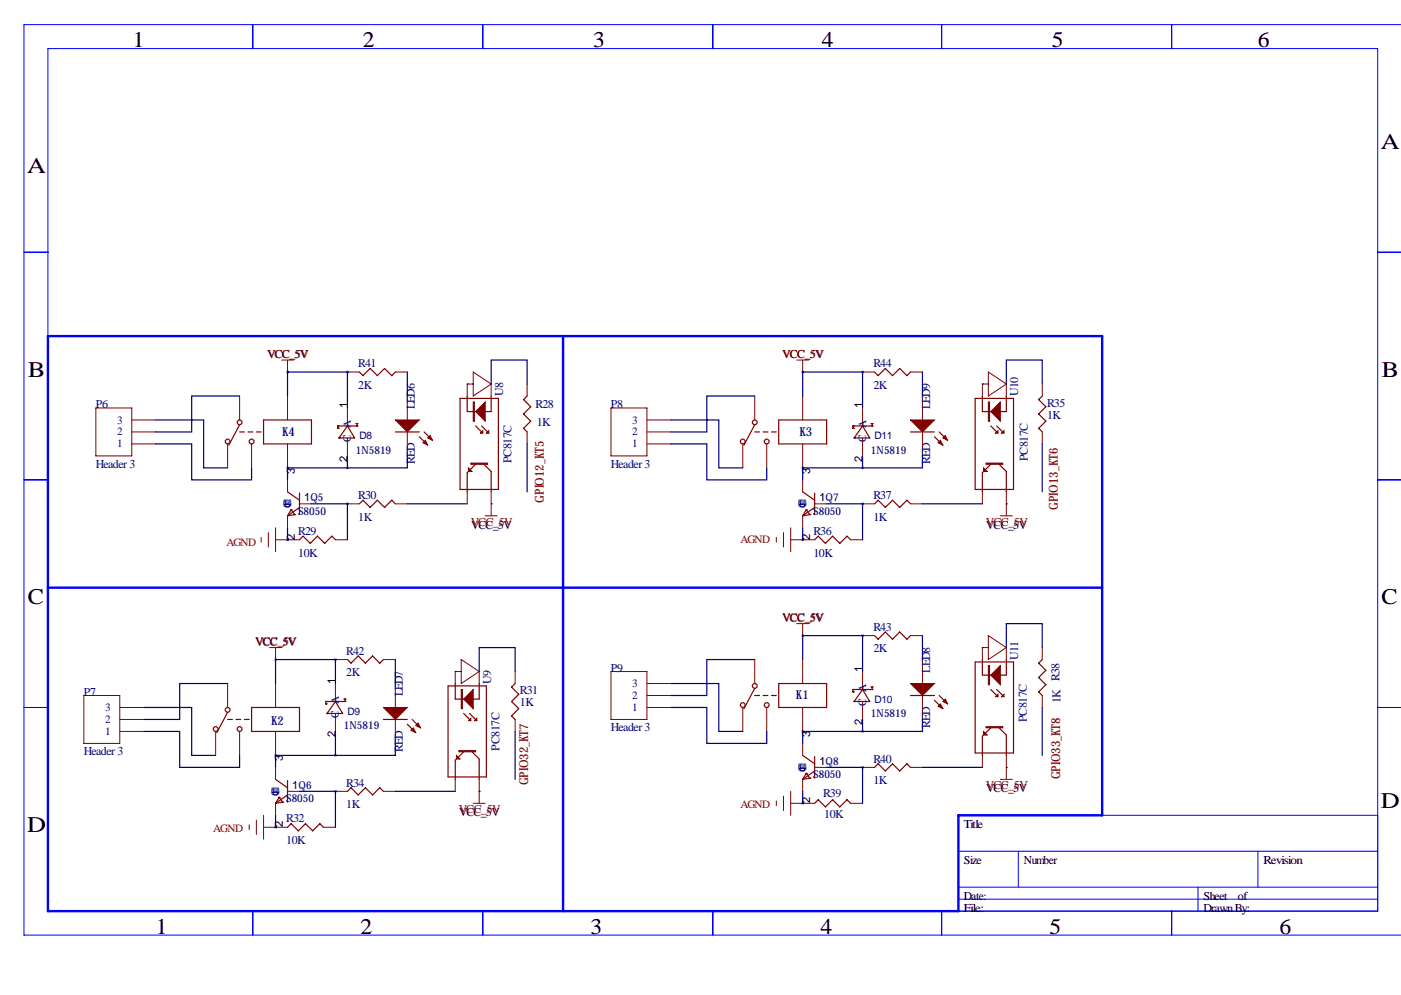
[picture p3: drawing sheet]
<svg xmlns="http://www.w3.org/2000/svg" width="297mm" height="211mm" viewBox="0 0 297 211" stroke-linecap="round" stroke-linejoin="round" font-family="sans-serif">
<g fill="none" stroke="#00f" stroke-width=".21">
<path d="M10.2 10.3h281.9v182.9h-281.9zM53.6 5.2v5.1M102.4 5.2v5.1M151.1 5.2v5.1M199.6 5.2v5.1M248.4 5.2v5.1M297.1 5.2h-292v193.1h292M5.1 53.5h5.1M292.1 53.5h5M5.1 101.7h5.1M292.1 101.7h5M5.1 150h5.1"/>
<path d="M292.1 150h5M292.1 172.9h-88.9v20.3M53.6 193.2v5.1M102.4 193.2v5.1M151.1 193.2v5.1M199.6 193.2v5.1M203.2 190.6h88.9M203.2 188.1h88.9M203.2 180.5h88.9M215.9 180.5v7.6M248.4 193.2v5.1M254 188.1v5.1"/>
<path d="M266.7 180.5v7.6"/>
</g>
<path d="M10.2 71.3h223.5v101.6h-30.5v20.3h-193zM119.4 71.3v121.9M10.2 124.6h223.5" fill="none" stroke="#00f" stroke-width=".51"/>
<g fill="none" stroke="#800000" stroke-width=".25">
<path d="M76.2 78.9l.8 .7 1.5-1.5 1.5 1.5 1.5-1.5 1.6 1.5 .7-.7M185.4 78.9l.8 .7 1.5-1.5 1.5 1.5 1.6-1.5 1.5 1.5 .7-.7M50.8 90.1l-2.3 4.3M50.8 91.6h1M52.6 91.6h1M54.4 91.6h1M55.9 89h10.1v5.1h-10.1zM71.6 90.3h.1M71.6 90.8h.1M71.6 90.3h4.1M71.6 90.3v.5M71.6 90.8h.3"/>
<path d="M71.9 92.9h.1M73.7 90.3h.1M73.7 90.3l1.5 2.6h-3.3M73.7 90.3l-1.8 2.6M75.4 89.8h.3M75.7 89.8h.1M75.7 90.3h.1M75.7 89.8v.5M83.8 91.6h5.1M88.9 92.6l1.8 1.8M89.9 91.6l1.8 1.8M97.5 84.5h8.2v19.3h-8.2z"/>
<path d="M99.1 84v3.3h5v-3.3M100.8 90.3l1.6 1.5M100.8 98.4l-1.7 1.8v4.1M102.1 90.3l1.5 1.5M102.6 98.4l1.5 1.6v4.3M111.8 84l-.8 .7 1.5 1.5-1.5 1.6 1.5 1.5-1.5 1.5 .8 .8M160 91.6h1M160 90.1l-2.3 4.3M161.8 91.6h1M163.6 91.6h1M165.1 89h10.2v5.1h-10.2zM180.8 90.3h.1"/>
<path d="M180.8 90.8h.1M180.8 90.3v.5M180.8 90.3h4.1M180.8 90.8h.3M181.1 92.9h.1M182.9 90.3h.1M182.9 90.3l1.5 2.6h-3.3M182.9 90.3l-1.8 2.6M184.7 89.8h.2M184.9 89.8h.1M184.9 90.3h.1M184.9 89.8v.5"/>
<path d="M193 91.6h5.1M198.1 92.6l1.8 1.8M199.1 91.6l1.8 1.8M206.8 84.5h8.1v19.3h-8.1zM208.3 84v3.3h5.1v-3.3M210.1 90.3l1.5 1.5M210.1 98.4l-1.8 1.8v4.1M211.3 90.3l1.6 1.5M211.8 98.4l1.6 1.6v4.3M221 84l-.8 .7 1.5 1.5-1.5 1.6 1.5 1.5-1.5 1.5 .8 .8M61 104.3l2.5 1.8M61.7 108.1h.1"/>
<path d="M61.7 108.1l-.7 1.3M61.7 108.1l.8 1M62.5 109.1h.1M62.5 109.1l-1.5 .3M63.5 114.4l.8-.7 1.5 1.5 1.5-1.5 1.5 1.5 1.6-1.5 .7 .7M63.5 104.5v4.6M63.5 107.6l-2.5 1.8M76.2 106.8l.8-.7 1.5 1.5 1.5-1.5 1.5 1.5 1.6-1.5 .7 .7M170.2 104.3l2.5 1.8M170.9 108.1h.1M170.9 108.1l-.7 1.3M170.9 108.1l.8 1"/>
<path d="M171.7 109.1h.1M171.7 109.1l-1.5 .3M172.7 114.4l.8-.7 1.5 1.5 1.5-1.5 1.6 1.5 1.5-1.5 .7 .7M172.7 104.5v4.6M172.7 107.6l-2.5 1.8M185.4 106.8l.8-.7 1.5 1.5 1.5-1.5 1.6 1.5 1.5-1.5 .7 .7M73.7 139.8l.7 .8 1.5-1.5 1.6 1.5 1.5-1.5 1.5 1.5 .8-.8M185.4 134.8l.8 .7 1.5-1.5 1.5 1.5 1.6-1.5 1.5 1.5 .7-.7M208.3 139.8v3.3h5.1v-3.3M221 139.8l-.8 .8 1.5 1.5-1.5 1.6 1.5 1.5-1.5 1.5 .8 .8M48.3 151l-2.3 4.3M48.3 152.5h1"/>
<path d="M50 152.5h1.1M51.8 152.5h1M53.3 150h10.2v5.1h-10.2zM69.1 148.7h.1M69.1 149.2h.1M69.1 148.7h4.1M69.1 148.7v.5M69.1 149.2h.2M69.3 151.3h.1M71.1 148.7h.1M71.1 148.7l1.5 2.6h-3.3M71.1 148.7l-1.8 2.6"/>
<path d="M72.9 148.2h.3M73.2 148.2h.1M73.2 148.7h.1M73.2 148.2v.5M81.3 152.5h5.1M86.4 153.6l1.7 1.7M87.4 152.5l1.8 1.8M95 145.4h8.1v19.3h-8.1zM96.5 144.9v3.3h5.1v-3.3M98.3 151.3l1.5 1.5M98.3 159.4l-1.8 1.8v4M99.6 151.3l1.5 1.5"/>
<path d="M100.1 159.4l1.5 1.5v4.3M109.2 144.9l-.7 .8 1.5 1.5-1.5 1.5 1.5 1.6-1.5 1.5 .7 .7M160 145.9l-2.3 4.4M160 147.5h1M161.8 147.5h1M163.6 147.5h1M165.1 144.9h10.2v5.1h-10.2zM180.8 146.2h.1M180.8 146.7h.1M180.8 146.2h4.1M180.8 146.2v.5M180.8 146.7h.3"/>
<path d="M181.1 148.7h.1M182.9 146.2h.1M182.9 146.2l1.5 2.5h-3.3M182.9 146.2l-1.8 2.5M184.7 145.7h.2M184.9 145.7h.1M184.9 146.2h.1M184.9 145.7v.5M193 147.5h5.1M198.1 148.5l1.8 1.8M199.1 147.5l1.8 1.7M206.8 140.3h8.1v19.4h-8.1z"/>
<path d="M210.1 154.3l-1.8 1.8v4.1M210.1 146.2l1.5 1.5M211.3 146.2l1.6 1.5M211.8 154.3l1.6 1.5v4.4M58.4 165.2l2.6 1.8M59.2 169.1h.1M59.2 169.1l-.8 1.2M59.2 169.1l.7 1M59.9 170.1h.1M59.9 170.1l-1.5 .2M61 175.4l.7-.8 1.5 1.6 1.6-1.6 1.5 1.6 1.5-1.6 .8 .8M61 165.5v4.6"/>
<path d="M61 168.5l-2.6 1.8M73.7 167.8l.7-.8 1.5 1.5 1.6-1.5 1.5 1.5 1.5-1.5 .8 .8M170.2 160.2l2.5 1.7M170.9 164h.1M170.9 164l-.7 1.2M170.9 164l.8 1M171.7 165h.1M171.7 165l-1.5 .2M172.7 170.3l.8-.7 1.5 1.5 1.5-1.5 1.6 1.5 1.5-1.5 .7 .7M172.7 160.4v4.6M172.7 163.5l-2.5 1.7M185.4 162.7l.8-.8 1.5 1.6 1.5-1.6 1.6 1.6 1.5-1.6 .7 .8"/>
<circle cx="48.3" cy="93.6" r=".51"/>
<circle cx="50.8" cy="89.5" r=".51"/>
<circle cx="53.3" cy="93.6" r=".51"/>
<circle cx="157.5" cy="93.6" r=".51"/>
<circle cx="160" cy="89.5" r=".51"/>
<circle cx="162.6" cy="93.6" r=".51"/>
<circle cx="45.7" cy="154.6" r=".51"/>
<circle cx="48.3" cy="150.5" r=".51"/>
<circle cx="50.8" cy="154.6" r=".51"/>
<circle cx="157.5" cy="149.5" r=".51"/>
<circle cx="160" cy="145.4" r=".51"/>
<circle cx="162.6" cy="149.5" r=".51"/>
</g>
<g fill="none" stroke="#800000" stroke-width=".21">
<path d="M59.7 76.3h2.5M61 76.3v2.6M73.7 78.9h2.5M83.8 78.9h2.6M100.3 78.9l3.8 2.5-3.8 2.6zM168.9 76.3h2.5M170.2 76.3v2.6M182.9 78.9h2.5M193 78.9h2.6M209.5 78.9l3.9 2.5-3.9 2.6zM20.3 86.5h7.6v10.2h-7.6zM27.9 94.1h5.1"/>
<path d="M27.9 91.6h5.1M27.9 89h5.1M48.3 94.1v5.1M50.8 84v5M53.3 94.1v5.1M61 84v5M61 94.1v5.1M73.7 86.5v3.8M73.7 92.9v3.8M86.4 84v5M86.4 91.6v5.1M100.3 81.4h-1.2v2.6"/>
<path d="M104.1 81.4v2.6M111.8 81.4v2.6M111.8 91.6v2.5M129.5 86.5h7.7v10.2h-7.7zM137.2 94.1h5M137.2 91.6h5M137.2 89h5M157.5 94.1v5.1M160 84v5M162.6 94.1v5.1M170.2 84v5M170.2 94.1v5.1"/>
<path d="M182.9 86.5v3.8M182.9 92.9v3.8M195.6 84v5M195.6 91.6v5.1M209.5 81.4h-1.2v2.6M213.4 81.4v2.6M221 81.4v2.6M221 91.6v2.5M55.4 113.9v1M56.9 112.9v3.1M58.4 114.4h5.1M58.4 111.9v5.1"/>
<path d="M61 101.7v2.6M61 109.4v2.5M63.5 106.8h2.5M71.1 114.4h2.6M73.7 106.8h2.5M83.8 106.8h2.6M99.1 104.3v2.5M102.9 109.4h2.5M104.1 104.3v5.1M164.6 113.9v1M166.1 112.9v3.1M167.6 114.4h5.1"/>
<path d="M167.6 111.9v5.1M170.2 101.7v2.6M170.2 109.4v2.5M172.7 106.8h2.6M180.3 114.4h2.6M182.9 106.8h2.5M193 106.8h2.6M208.3 104.3v2.5M212.1 109.4h2.5M213.4 104.3v5.1M57.1 137.3h2.6M58.4 137.3v2.5"/>
<path d="M71.1 139.8h2.6M81.3 139.8h2.5M97.8 139.8l3.8 2.6-3.8 2.5zM160 139.8v5.1M168.9 132.2h2.5M170.2 132.2v2.6M170.2 139.8v5.1M182.9 134.8h2.5M193 134.8h2.6M195.6 139.8v5.1M209.5 137.3h-1.2v2.5M209.5 134.8l3.9 2.5-3.9 2.5z"/>
<path d="M213.4 137.3v2.5M221 137.3v2.5M17.8 147.5h7.6v10.1h-7.6zM25.4 155.1h5.1M25.4 152.5h5.1M25.4 150h5.1M45.7 155.1v5.1M48.3 144.9v5.1M50.8 155.1v5.1M58.4 144.9v5.1M58.4 155.1v5.1M71.1 144.9v3.8"/>
<path d="M71.1 151.3v3.8M83.8 144.9v5.1M83.8 152.5v5.1M97.8 142.4h-1.3v2.5M101.6 142.4v2.5M109.2 142.4v2.5M109.2 152.5v2.6M129.5 142.4h7.7v10.1h-7.7zM137.2 147.5h5M137.2 150h5M137.2 144.9h5M157.5 150v5.1"/>
<path d="M162.6 150v5.1M170.2 150v5.1M170.2 157.6v2.6M182.9 142.4v3.8M182.9 148.7v3.8M195.6 147.5v5M221 147.5v2.5M52.8 174.9v1M54.4 173.9v3M55.9 175.4h5.1M55.9 172.9v5M58.4 162.7v2.5"/>
<path d="M58.4 170.3v2.6M61 167.8h2.5M68.6 175.4h2.5M71.1 167.8h2.6M81.3 167.8h2.5M96.5 165.2v2.6M100.3 170.3h2.6M101.6 165.2v5.1M164.6 169.8v1M166.1 168.8v3M167.6 170.3h5.1M167.6 167.8v5.1"/>
<path d="M170.2 165.2v2.6M172.7 162.7h2.6M180.3 170.3h2.6M182.9 162.7h2.5M193 162.7h2.6M208.3 160.2v2.5M212.1 165.2h2.5M213.4 160.2v5"/>
</g>
<g fill="#800000" stroke="#800000" stroke-width=".21">
<path d="M100.8 87.3l2.1-2.1v4.1z"/>
<path d="M100.3 85.2h.3v4.1h-.3z"/>
<path d="M103.6 91.3v.5h-.5z"/>
<path d="M102.4 91.3v.5h-.5z"/>
<path d="M99.8 98.2h3.6v.2h-3.6z"/>
<path d="M99.3 99.2l.8 .8h-.8z"/>
<path d="M100.3 146.2v4.1l-2-2.1z"/>
<path d="M97.8 146.2h.2v4.1h-.2z"/>
<path d="M101.1 152.3v.5h-.5z"/>
<path d="M99.8 152.3v.5h-.5z"/>
<path d="M97.3 159.1h3.5v.3h-3.5z"/>
<path d="M96.8 160.2l.7 .7h-.7z"/>
<path d="M210.1 87.3l2-2.1v4.1z"/>
<path d="M209.5 85.2h.3v4.1h-.3z"/>
<path d="M212.9 91.3v.5h-.6z"/>
<path d="M211.6 91.3v.5h-.5z"/>
<path d="M209 98.2h3.6v.2h-3.6z"/>
<path d="M208.5 99.2l.8 .8h-.8z"/>
<path d="M210.1 143.1l2-2v4.1z"/>
<path d="M209.5 141.1h.3v4.1h-.3z"/>
<path d="M212.9 147.2v.5h-.6z"/>
<path d="M211.6 147.2v.5h-.5z"/>
<path d="M209 154.1h3.6v.2h-3.6z"/>
<path d="M208.5 155.1l.8 .7h-.8z"/>
<path d="M83.8 89h5.1l-2.5 2.6z"/>
<path d="M89.7 93.9l.5-.5 .5 1z"/>
<path d="M90.7 92.9l.5-.6 .5 1.1z"/>
<path d="M81.3 150h5.1l-2.6 2.5z"/>
<path d="M87.6 154.3l.5 1-1-.5z"/>
<path d="M88.1 153.8l.5-.5 .6 1z"/>
<path d="M193 144.9h5.1l-2.5 2.6z"/>
<path d="M198.9 149.7l.5-.5 .5 1.1z"/>
<path d="M199.9 148.7l.5-.5 .5 1z"/>
<path d="M193 89h5.1l-2.5 2.6z"/>
<path d="M198.9 93.9l.5-.5 .5 1z"/>
<path d="M199.9 92.9l.5-.6 .5 1.1z"/>
</g>
<g fill="none" stroke="#000080" stroke-width=".25">
<path d="M61 78.9h.1M61 78.9v5.1M61 78.9h12.7M73.7 78.9h.1M73.7 78.9v7.6M86.4 78.9v5.1M170.2 78.9h.1M170.2 78.9h12.7M170.2 78.9v5.1M182.9 78.9h.1M182.9 78.9v7.6M195.6 78.9v5.1"/>
<path d="M33 89h10.2v10.2h5.1M33 94.1h7.6v7.6h12.7v-2.5M50.8 84h-10.2v7.6h-7.6M61 99.2h.1M61 99.2v2.5M61 99.2h12.7M73.7 96.7v2.5M86.4 96.7v2.5h-12.7M99.1 81.4h.1M104.1 81.4v-5.1h7.7v5.1M111.8 94.1v10.2M142.2 89h10.2v10.2h5.1"/>
<path d="M142.2 94.1h7.7v7.6h12.7v-2.5M160 84h-10.1v7.6h-7.7M170.2 99.2h.1M170.2 99.2v2.5M170.2 99.2h12.7M182.9 96.7v2.5M195.6 96.7v2.5h-12.7M208.3 81.4h.1M213.4 81.4v-5.1h7.6v5.1M221 94.1v10.2M61 114.4h.1M61 111.9v2.5"/>
<path d="M66 106.8h7.7M73.7 106.8h.1M73.7 106.8v7.6M86.4 106.8h12.7M104.1 106.8h.1M170.2 114.4h.1M170.2 111.9v2.5M175.3 106.8h7.6M182.9 106.8h.1M182.9 106.8v7.6M195.6 106.8h12.7M213.4 106.8h.1"/>
<path d="M58.4 139.8h.1M58.4 139.8v5.1M58.4 139.8h12.7M71.1 139.8h.1M71.1 139.8v5.1M83.8 139.8v5.1M160 139.8h-10.1v7.7h-7.7M170.2 134.8h.1M170.2 134.8v5M170.2 134.8h12.7M182.9 134.8h.1M182.9 134.8v7.6"/>
<path d="M195.6 134.8v5M208.3 137.3h.1M213.4 137.3v-5.1h7.6v5.1M30.5 150h10.1v10.2h5.1M30.5 155.1h7.6v7.6h12.7v-2.5M48.3 144.9h-10.2v7.6h-7.6M71.1 155.1v5.1M83.8 157.6v2.6h-12.7M96.5 142.4h.1M101.6 142.4v-5.1h7.6v5.1M109.2 155.1v10.1M142.2 144.9h10.2v10.2h5.1"/>
<path d="M142.2 150h7.7v7.6h12.7v-2.5M170.2 155.1h.1M170.2 155.1v2.5M170.2 155.1h12.7M182.9 152.5v2.6M195.6 152.5v2.6h-12.7M221 150v10.2M58.4 160.2h.1M58.4 175.4h.1M58.4 160.2h12.7M58.4 160.2v2.5M58.4 172.9v2.5"/>
<path d="M63.5 167.8h7.6M71.1 167.8h.1M71.1 167.8v7.6M83.8 167.8h12.7M101.6 167.8h.1M170.2 170.3h.1M170.2 167.8v2.5M175.3 162.7h7.6M182.9 162.7h.1M182.9 162.7v7.6M195.6 162.7h12.7M213.4 162.7h.1"/>
</g>
<path d="M73.6 99.2a.05 .05 0 0 0 .1 0 .05 .05 0 0 0-.1 0zM60.9 78.9a.05 .05 0 0 0 .1 0 .05 .05 0 0 0-.1 0zM73.6 78.9a.05 .05 0 0 0 .1 0 .05 .05 0 0 0-.1 0zM73.6 106.8a.05 .05 0 0 0 .1 0 .05 .05 0 0 0-.1 0zM60.9 99.2a.05 .05 0 0 0 .1 0 .05 .05 0 0 0-.1 0zM60.9 114.4a.05 .05 0 0 0 .1 0 .05 .05 0 0 0-.1 0z" fill="#000080" stroke="#000080" stroke-width=".51"/>
<g font-size="4.7">
<text x="28.2" y="10">1</text>
<text x="77" y="10">2</text>
<text x="125.7" y="10">3</text>
<text x="174.2" y="10">4</text>
<text x="223" y="10">5</text>
<text x="266.7" y="10">6</text>
<text x="292.8" y="31.6">A</text>
<text x="5.7" y="36.7">A</text>
<text x="5.9" y="79.8">B</text>
<text x="292.9" y="79.8">B</text>
<text x="5.9" y="128.1">C</text>
<text x="292.9" y="128.1">C</text>
<text x="292.8" y="171.3">D</text>
<text x="5.7" y="176.4">D</text>
<text x="33" y="198">1</text>
<text x="76.5" y="198">2</text>
<text x="125.2" y="198">3</text>
<text x="174" y="198">4</text>
<text x="222.5" y="198">5</text>
<text x="271.3" y="198">6</text>
</g>
<g font-size="2.6" fill="#000080">
<text x="59.8" y="92.3">K4</text>
<text x="169.5" y="92.3">K3</text>
<text x="168.8" y="148.2">K1</text>
<text x="57.5" y="153.8">K2</text>
</g>
<g font-size="2.6" fill="#800000">
<text x="115.3" y="106.6" transform="rotate(-90 115.3 106.6)">GPIO12_KT5</text>
<text x="224.3" y="108.1" transform="rotate(-90 224.3 108.1)">GPIO13_KT6</text>
<text x="112" y="166.5" transform="rotate(-90 112 166.5)">GPIO32_KT7</text>
<text x="224.8" y="165.2" transform="rotate(-90 224.8 165.2)">GPIO33_KT8</text>
</g>
<g font-size="2.5" fill="#800000">
<text x="56.6" y="75.8">VCC_5V</text>
<text x="165.8" y="75.8">VCC_5V</text>
<text x="99.8" y="111.5">VCC_5V</text>
<text x="209" y="111.5">VCC_5V</text>
<text x="165.8" y="131.7">VCC_5V</text>
<text x="54.1" y="136.8">VCC_5V</text>
<text x="209" y="167.4">VCC_5V</text>
<text x="97.3" y="172.4">VCC_5V</text>
</g>
<g font-size="2.5" fill="#000080">
<text x="75.9" y="77.9">R41</text>
<text x="185.2" y="77.9">R44</text>
<text x="75.9" y="82.4">2K</text>
<text x="106.7" y="84" transform="rotate(-90 106.7 84)">U8</text>
<text x="185.2" y="82.4">2K</text>
<text x="215.9" y="84" transform="rotate(-90 215.9 84)">U10</text>
<text x="20.3" y="86.5">P6</text>
<text x="88" y="86.7" transform="rotate(-90 88 86.7)">LED6</text>
<text x="113.5" y="86.5">R28</text>
<text x="129.5" y="86.5">P8</text>
<text x="197.2" y="86.7" transform="rotate(-90 197.2 86.7)">LED9</text>
<text x="222" y="86.2">R35</text>
<text x="222" y="88.8">1K</text>
<text x="113.8" y="90.3">1K</text>
<text x="20.3" y="99.2">Header 3</text>
<text x="88" y="98.4" transform="rotate(-90 88 98.4)">RED</text>
<text x="108.5" y="98.2" transform="rotate(-90 108.5 98.2)">PC817C</text>
<text x="129.5" y="99.2">Header 3</text>
<text x="197.2" y="98.4" transform="rotate(-90 197.2 98.4)">RED</text>
<text x="217.9" y="97.7" transform="rotate(-90 217.9 97.7)">PC817C</text>
<text x="75.9" y="105.8">R30</text>
<text x="185.2" y="105.8">R37</text>
<text x="63.2" y="113.4">R29</text>
<text x="75.9" y="110.4">1K</text>
<text x="172.5" y="113.4">R36</text>
<text x="185.2" y="110.4">1K</text>
<text x="63.2" y="118">10K</text>
<text x="172.5" y="118">10K</text>
<text x="185.2" y="133.7">R43</text>
<text x="73.4" y="138.8">R42</text>
<text x="73.4" y="143.4">2K</text>
<text x="129.5" y="142.4">P9</text>
<text x="185.2" y="138.3">2K</text>
<text x="197.2" y="142.6" transform="rotate(-90 197.2 142.6)">LED8</text>
<text x="215.9" y="139.8" transform="rotate(-90 215.9 139.8)">U11</text>
<text x="17.8" y="147.5">P7</text>
<text x="85.4" y="147.7" transform="rotate(-90 85.4 147.7)">LED7</text>
<text x="104.1" y="144.9" transform="rotate(-90 104.1 144.9)">U9</text>
<text x="110.2" y="147.2">R31</text>
<text x="110.2" y="149.7">1K</text>
<text x="224.9" y="149.1" transform="rotate(-90 224.9 149.1)">1K R38</text>
<text x="129.5" y="155.1">Header 3</text>
<text x="197.2" y="154.3" transform="rotate(-90 197.2 154.3)">RED</text>
<text x="217.7" y="153" transform="rotate(-90 217.7 153)">PC817C</text>
<text x="17.8" y="160.2">Header 3</text>
<text x="85.4" y="159.4" transform="rotate(-90 85.4 159.4)">RED</text>
<text x="105.9" y="159.1" transform="rotate(-90 105.9 159.1)">PC817C</text>
<text x="185.2" y="161.7">R40</text>
<text x="73.4" y="166.8">R34</text>
<text x="185.2" y="166.3">1K</text>
<text x="73.4" y="171.3">1K</text>
<text x="174.5" y="169.1">R39</text>
<text x="174.8" y="173.4">10K</text>
<text x="60.7" y="174.4">R32</text>
<text x="60.7" y="179">10K</text>
</g>
<g font-size="2.5">
<text x="99.9" y="112.1">VCC_5V</text>
<text x="209.1" y="112.1">VCC_5V</text>
<text x="209.1" y="168">VCC_5V</text>
<text x="97.3" y="173.1">VCC_5V</text>
<text x="204.4" y="175.6">Title</text>
<text x="204.4" y="183.2">Size</text>
<text x="217.1" y="183.2">Number</text>
<text x="267.9" y="183.2">Revision</text>
<text x="204.4" y="190.8">Date:</text>
<text x="255.2" y="190.8">Sheet</text>
<text x="262.5" y="190.8">of</text>
<text x="204.4" y="193.4">File:</text>
<text x="255.2" y="193.4">Drawn By:</text>
</g>
<g font-size="2.4" fill="#000080">
<text x="24.8" y="89.8">3</text>
<text x="134.1" y="89.8">3</text>
<text x="24.8" y="94.9">1</text>
<text x="24.8" y="92.3">2</text>
<text x="74.4" y="93.8" transform="rotate(-90 74.4 93.8)">C</text>
<text x="74.4" y="90.8" transform="rotate(-90 74.4 90.8)">A</text>
<text x="134.1" y="94.9">1</text>
<text x="134.1" y="92.3">2</text>
<text x="183.6" y="93.8" transform="rotate(-90 183.6 93.8)">C</text>
<text x="183.6" y="90.8" transform="rotate(-90 183.6 90.8)">A</text>
<text x="60.1" y="107.6">B</text>
<text x="61.7" y="107.8" transform="rotate(-90 61.7 107.8)">CE</text>
<text x="169.4" y="107.6">B</text>
<text x="170.9" y="107.8" transform="rotate(-90 170.9 107.8)">CE</text>
<text x="71.9" y="149.2" transform="rotate(-90 71.9 149.2)">A</text>
<text x="134.1" y="148.2">2</text>
<text x="134.1" y="145.7">3</text>
<text x="183.6" y="149.7" transform="rotate(-90 183.6 149.7)">C</text>
<text x="183.6" y="146.7" transform="rotate(-90 183.6 146.7)">A</text>
<text x="22.3" y="155.8">1</text>
<text x="22.3" y="153.3">2</text>
<text x="22.3" y="150.8">3</text>
<text x="71.9" y="152.2" transform="rotate(-90 71.9 152.2)">C</text>
<text x="134.1" y="150.8">1</text>
<text x="169.4" y="163.5">B</text>
<text x="170.9" y="163.7" transform="rotate(-90 170.9 163.7)">CE</text>
<text x="57.6" y="168.5">B</text>
<text x="59.2" y="168.7" transform="rotate(-90 59.2 168.7)">CE</text>
</g>
<g font-size="2.4">
<text x="73.7" y="86.5" transform="rotate(-90 73.7 86.5)">1</text>
<text x="182.9" y="86.5" transform="rotate(-90 182.9 86.5)">1</text>
<text x="62.5" y="100.5" transform="rotate(-90 62.5 100.5)">3</text>
<text x="73.7" y="97.9" transform="rotate(-90 73.7 97.9)">2</text>
<text x="171.8" y="100.5" transform="rotate(-90 171.8 100.5)">3</text>
<text x="182.9" y="97.9" transform="rotate(-90 182.9 97.9)">2</text>
<text x="64.5" y="106.3">1Q5</text>
<text x="173.7" y="106.3">1Q7</text>
<text x="62.5" y="114.4" transform="rotate(-90 62.5 114.4)">2</text>
<text x="171.8" y="114.4" transform="rotate(-90 171.8 114.4)">2</text>
<text x="182.9" y="142.4" transform="rotate(-90 182.9 142.4)">1</text>
<text x="71.1" y="144.9" transform="rotate(-90 71.1 144.9)">1</text>
<text x="182.9" y="153.8" transform="rotate(-90 182.9 153.8)">2</text>
<text x="60" y="161.4" transform="rotate(-90 60 161.4)">3</text>
<text x="71.1" y="156.3" transform="rotate(-90 71.1 156.3)">2</text>
<text x="171.8" y="156.4" transform="rotate(-90 171.8 156.4)">3</text>
<text x="62" y="167.3">1Q6</text>
<text x="173.7" y="162.2">1Q8</text>
<text x="171.8" y="170.3" transform="rotate(-90 171.8 170.3)">2</text>
<text x="60" y="175.4" transform="rotate(-90 60 175.4)">2</text>
</g>
<g font-size="2.4" fill="#800000">
<text x="48" y="115.7">AGND</text>
<text x="157" y="115.2">AGND</text>
<text x="157" y="171.3">AGND</text>
<text x="45.2" y="176.4">AGND</text>
</g>
<g font-size="2.3" fill="#000080">
<text x="75.4" y="96.2">1N5819</text>
<text x="184.7" y="96.2">1N5819</text>
<text x="63.2" y="109.1">S8050</text>
<text x="172.4" y="109.1">S8050</text>
<text x="72.9" y="154.6">1N5819</text>
<text x="184.7" y="152">1N5819</text>
<text x="172.4" y="165">S8050</text>
<text x="60.7" y="170.1">S8050</text>
</g>
<g font-size="2.2" fill="#000080">
<text x="76.2" y="93.1">D8</text>
<text x="185.4" y="93.1">D11</text>
<text x="185.4" y="149">D10</text>
<text x="73.7" y="151.5">D9</text>
</g>
</svg>
